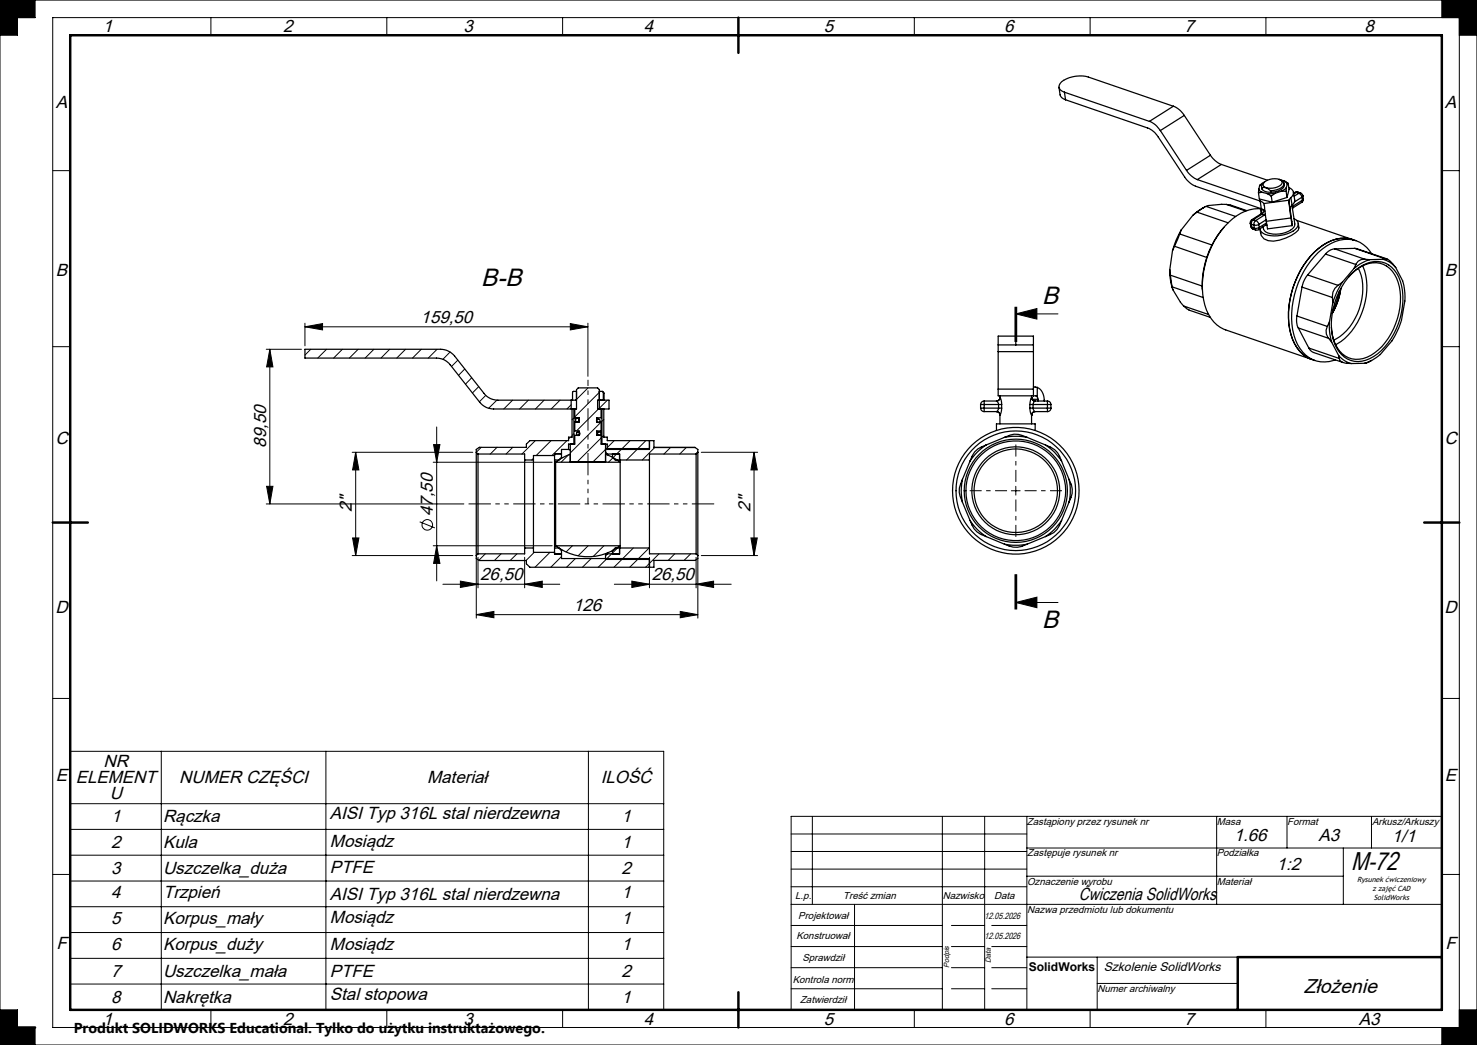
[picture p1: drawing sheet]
<svg xmlns="http://www.w3.org/2000/svg" width="420mm" height="297mm" viewBox="0 0 420 297" stroke-linecap="round" stroke-linejoin="round" font-family="sans-serif">
<g fill="none" stroke="#000" stroke-width=".35">
<path d="M301.1 24.8l.3 2.2a2.02 2.02 0 0 0 1.6 1.4M302.7 26.2a1.72 1.72 0 0 1-1.6-1.6 1.72 1.72 0 0 1 1.4-1.8 9.2 9.2 0 0 1 7-.9l24.2 8.3M302.7 26.2l.3 2.2M302.7 26.2l24.1 8.3M303 28.4l23.3 8a6.4 6.4 0 0 1 3.1 2.6l7.5 11.3a6.9 6.9 0 0 0 3 2.6l18.8 6.4M326.8 34.5a6.2 6.2 0 0 1 3.2 2.6M330 37.1l7.4 11.3M333.7 30.2a6.2 6.2 0 0 1 3.1 2.6M333.7 30.2l-6.9 4.3M336.8 32.8l-6.8 4.3M336.8 32.8l7.4 11.3M337.4 48.4a6.9 6.9 0 0 0 3.1 2.6"/>
<path d="M340.5 51l17.9 6.1M342.6 58.8l-1.8 1.1-1.6 1.3M343 58.7l-2.6 1.6M343 58.7l8.4 2.8M344.2 44.1a6.7 6.7 0 0 0 3.1 2.6M344.2 44.1l-6.8 4.3M347.3 46.7l-6.8 4.3M347.3 46.7l13.1 4.5M348.7 58.1l1 .1 4.8 1.7M348.7 58.1l5.5 1.9M348.7 58.1l-5.1 .3-.6 .3M357.9 54.8l.2 1.7 3.7 1"/>
<path d="M358 53.7l.2 .6 .6 .3M358 53.7l-.1 1.1M358.2 52.8l-.2 .9M358.4 57.1l1 .8M358.4 57.1l.3 2.2M358.4 59.2l.2 1.5M358.4 59.3a12.3 12.3 0 0 0-10.2 5.1 25.6 25.6 0 0 0-5.6 22.3 9.7 9.7 0 0 0 5.9 7.1l24.5 8.4M358.4 52.5l-.2 .3M358.7 59.3l1 .7M358.8 53.4l.1 .4M358.8 54.6l1.6 .4M358.8 54.6l-.9 .2"/>
<path d="M359.2 59.6l-.3 .1-.1 .8-.3 .3M359.4 57.9l.7 5M359.4 59.7l-.1 .7-.5 .5M359.5 51.8a1.26 1.26 0 0 0-.7 1.6M359.6 51.7l-1.4 1.1M360 53.3l1.3 .9M360 53.3l-1.2 .1M360.4 55l1.1 .7M361.3 54.2l.1 .4M361.5 55.7l.3 1.8M362.7 54.9l-2.3 .1M362.7 54.9l-1.2 .8"/>
<path d="M363.7 51l1.4 .9a2.05 2.05 0 0 1-2.2 2.1l-1.6 .2M363.7 51a.95 .95 0 0 1 .9 .9 .95 .95 0 0 1-.7 .9l-2 .7-1.9-.2M363.7 51a4.3 4.3 0 0 0-4.5 1.2l.1 .6 .7 .5M364 51.1h.1M364.2 51.1l1 .3M364.4 54.3l1.3 .1M364.4 54.3l-1.7 .6M365.2 51.4l.8 .9M365.2 52.1v.5a2.65 2.65 0 0 1-2.5 1.9l-1.5 .1a1.98 1.98 0 0 1-2.5-1.5M365.2 51.4l1.1 .7M365.7 54.4l.3 1.7M365.8 53.3l-1.4 1"/>
<path d="M365.8 53.3l-.1 1.1M366 56.1l-4.2 1.4M366 52.3l-.2 1M366.3 52.1l-.3 .2M366.3 52.1l.3 1.7-.6 2.3M366.5 53.3a1.55 1.55 0 0 1 1.3 1.2 1.55 1.55 0 0 1-.7 1.7M366.5 57.3l.6 4.6M366.5 57.3l.4 2.2M366.6 56.9l-7.2 1M366.6 56.9l-.1 .4M366.9 59.5l.5 4.6M367.1 56.2l-.5 .7"/>
<path d="M367.1 56.2l.3 2.1M367.4 58.4l.8 5.2a2.39 2.39 0 0 1-1.9 2.2 7.5 7.5 0 0 1-6.4 .1l-.6-.7-.1-.8M367.4 58.3l-.4 .6-.1 .6M367.5 58.3l.1 .4M367.6 58.7l-.2 .1M367.6 58.7v.4M367.6 59.2h-.1M367.8 54.6l.4 2.2a1.81 1.81 0 0 1-.8 1.5M368.2 54.7l-.3 .2M368.7 54.7h-.5M368.7 54.7l.7 .2M368.7 54.7l-.8 .4"/>
<path d="M369.1 54.6l-.9 .1M369.1 54.6l-.4 .1M369.1 54.6l.7 .3M369.4 54.9l.6 .6 .2 .6M369.4 54.9l-1.4 .9M369.8 54.9l.7 .7M369.8 54.9h-.4M370.2 57.5l-2.6 1.6M370.2 56.1l.1 .8M370.2 56.1l-2.1 1.3M370.3 56.9l-.1 .6M370.3 56.9l-2.7 1.8"/>
<path d="M370.5 55.6l-.3 .5M370.5 55.6l.1 .9M370.6 56.5v.4l-.4 .6M370.6 56.5l-.3 .4M332.6 76.7a16.5 16.5 0 0 0 .9 5.6M332.6 76.7l.2 1.5M332.8 78.2l.5 3.3M332.8 78.2l9.1 3.1M333.4 71.3l-.8 5.4M334 70l-.6 1.3M334 70l9.1 3.2M335.5 66.5l-1.5 3.5"/>
<path d="M335.5 66.5l9.1 3.1M335.9 65.3a23.6 23.6 0 0 0-2.5 6M335.9 65.3l-.4 1.2M339.2 61.2l-3.3 4.1M340.4 60.3l-1.2 .9M340.4 60.3l8.8 3M348 64.6a25.2 25.2 0 0 0-6.1 17.8M355.5 63.5l.3 .2M355.5 63.5l.2 .8M355.7 64.3l.6 .8M355.7 64.3l.3 .3M355.8 63.7l.8 .3"/>
<path d="M355.8 63.7l.2 .9M356 64.6l.3 .5M356 64.6l.7 .2M356 62.4l-.4 .5-.1 .6M356 62.4h.4M356.3 65.1l.7 .3M356.4 62.4l-.4 .4-.2 .9M356.4 62.4l.7 .3M356.6 64l.1 .8M356.7 64.8l.3 .6M357.1 62.7l.5 .4 .4 .7M357.1 62.7l-.4 .4-.1 .9"/>
<path d="M357.9 65.3l-.9 .1M358 63.8l-.7 .2h-.7M358 63.8l.1 .9M358.1 64.7l-1.4 .1M358.1 64.7l-.2 .6M358.3 65.2l.2 1.2M358.5 60.8l.3 .1M358.5 60.8l-2.5 1.6M358.8 60.9l.7 .3M358.8 60.9l-2.4 1.5M359.5 61.2l.4 .1M359.5 61.2l-2.4 1.5"/>
<path d="M359.8 60.8l-.3 .4M360 62.5l-2 1.3M360 63.9l.3 .2M360.1 62.9l.3 2.1 7-.9M360.2 63.4l-2.1 1.3M360.2 63.8l-2.3 1.5M367.1 61.9l-7 1M367.1 61.9l.3 2.2M367.9 62.2a1.65 1.65 0 0 1 1.3 1.4 1.65 1.65 0 0 1-.9 1.6 9.6 9.6 0 0 1-9.1 1.1 1.59 1.59 0 0 1-.9-1.3M368.7 62.6l16 5.5M369.2 63.5l.2 1.3-.2 .6a11.2 11.2 0 0 1-8.6 3l-1.2-.5-.8-1v-.5M371.8 78.1a7.8 7.8 0 0 0-1.6 3.5"/>
<path d="M371.8 78.1l8.7 3M376.9 72.2l8.7 3M376.9 72.2l-5.1 5.9M379.5 70.7a4 4 0 0 0-2.6 1.5M379.5 70.7l8.7 3M383.5 78.7a9.1 9.1 0 0 1 9.9-3.6 9.1 9.1 0 0 1 4.7 7.8 20.2 20.2 0 0 1-7.2 17.4 7 7 0 0 1-11.7-3.7l-.6-3.6M384.2 77.9a9.2 9.2 0 0 1 9.7-3.1 9.3 9.3 0 0 1 4.9 7.9 20.4 20.4 0 0 1-8.2 18.6 7.1 7.1 0 0 1-11.1-3.6 20.4 20.4 0 0 1 4.7-19.8zM384.7 68.1a10 10 0 0 0-9.7 2.5 25.2 25.2 0 0 0-7.9 24.5 9.7 9.7 0 0 0 5.9 7.1M384.7 68.1a10.1 10.1 0 0 0-9.6 2.4 25.1 25.1 0 0 0-8 24.4 9.8 9.8 0 0 0 5.9 7.3M384.7 68.1l.9 .3M385 76.3l-3.3 3.9M385.2 70.6l9.2 3"/>
<path d="M385.2 70.6l-5.7 .1M385.2 70.6l8.7 3M385.6 75.2l-.6 1.1M386.3 76.3a16.4 16.4 0 0 1-1.7 15.5 12.9 12.9 0 0 1-5.3 4.9M387.5 75.6a19.3 19.3 0 0 1-6.1 21.4l-1.6 1M388.2 73.7a2.35 2.35 0 0 0-2.6 1.5M388.2 73.7l1.3 .1M389.5 73.8a12.3 12.3 0 0 0-4.5 2.5M390 72.1a8.3 8.3 0 0 0-11.5-2.9 22.4 22.4 0 0 0-10.4 14.5 19.4 19.4 0 0 0 1.6 15.4 8.1 8.1 0 0 0 10 3.2M393.3 73.7a6.9 6.9 0 0 1 3.6 2.3M393.3 73.7l-3.8 .1M393.9 73.6a2.29 2.29 0 0 1 2.1 1.3l.9 1.1"/>
<path d="M393.9 73.6l-.6 .1M396.9 76l2 3.8a16.3 16.3 0 0 1 .6 5.7l-1 5.5-.8 2.3-1.8 3.5-3.4 3.9a11.8 11.8 0 0 1-4.4 2.6M283.8 98h5.1M283.8 98v1.9M283.8 99.9v10.7M283.8 99.9h10.1M288.9 95.5h-5.1v2.5M288.9 98h5M288.9 95.5h5v2.5M288.9 95.5v2.5M293.9 98v1.9M293.9 99.9v10.7"/>
<path d="M333.3 81.5l.2 .8M333.3 81.5l8.8 3.1M333.5 82.3l2.2 3.6 .8 1.1M336.5 87l1.6 1.1M336.5 87l7.2 2.4M338.1 88.1l6.1 2.1M368.8 89.8a5.3 5.3 0 0 0 .4 3.4M368.8 89.8l8.6 3M369.2 93.2l8.6 3M369.2 93.2l3 5.7M370.2 81.6l8.7 3M370.2 81.6l-1.4 8.2"/>
<path d="M372.2 98.9l1.1 1.2 8.7 2.9M372.2 98.9l8.6 3M377.4 92.8a2.9 2.9 0 0 0 .4 3.4M377.8 96.2l.9 1.1M378 91.5a16.3 16.3 0 0 0 .7 5.8M378 91.5l-.6 1.3M378.7 97.3l1.9 3.7M378.9 84.6l.1 1.5M379 86.1l-1 5.4M380.5 81.1a3.7 3.7 0 0 0-1.6 3.5M380.9 82.8l-1 3.5-.9 1.9M381.3 82l-.1 .2a18.8 18.8 0 0 1-2.4 6.9l.2-.3a19.9 19.9 0 0 0 2.3-6.8z"/>
<path d="M381.7 80.2a22.2 22.2 0 0 0-2.7 5.9M381.7 80.2l-1.2 .9M162.4 113.7h-20.8a4.9 4.9 0 0 1-3.9-1.9l-8.4-10.6a5.3 5.3 0 0 0-4-1.9h-38.6v2.5h37.4a4.9 4.9 0 0 1 3.9 1.9l8.4 10.6a5 5 0 0 0 4 1.9h22M162.4 116.2h.3M162.4 113.7h.4M162.4 113.7v2.5M162.7 116.2v8h-1v1h-11l-1 1v.9h-13.4l-.9 .6v.8M162.7 116.2h.5M162.8 113.7h.9M163.2 116.2h.2M163.2 116.2v10M163.4 116.2h.5v-5.5l.5-.5h5.5l.5 .5v5.5"/>
<path d="M163.4 116.2v2.5h1.3v1.3h-1.3v2.5h1.3v1.2h-1.3v2.5h-1.7v1.5M163.7 113.7h.2M163.9 113.5l-.2 .2M163.9 111.2h-.8l-.3 .3v2.2M164.1 118.9h.6M164.2 119.9h.5M169.7 119.1h.5M169.9 113.7h3.3v2.5h-3.3zM170.4 113.5l.3 .2M170.4 111.2h.9l.3 .3M170.9 116.2v2.5h-1.2v1.3h1.2v2.5h-1.2v1.2h1.2v2.5h1.8v1.5h12v-2.5M171.2 116.2v10"/>
<path d="M171.6 111.5v2.2M171.6 111.5l.2 .2v2M171.7 116.2v8h1v1h13.2v2h11.7M278.8 115h1.1M278.8 116h1.1M278.8 116a1.02 1.02 0 0 0 1.1 1M278.8 115v1M279.9 114a1.02 1.02 0 0 0-1.1 1M279.9 114v1M279.9 116v1M279.9 114h3.5M279.9 115h4.1"/>
<path d="M279.9 115v1M279.9 116h4.1M279.9 117h3.5M283.4 117a.96 .96 0 0 1 .9 1M283.4 114l.6 1M283.8 110.6v1.9h10.1M283.8 110.6h10.1M284 116l-.6 1M284 116h.8M284 115h.8M284 115v1M284.3 113a.96 .96 0 0 1-.9 1"/>
<path d="M284.3 113h.1M284.3 118h.1M284.3 112.5v.5M284.3 118v2.5M284.4 113l.3 .9 .1 1.1M284.8 116l-.4 2M284.8 115v1M292.8 116l.5 2M292.8 115h1M292.8 116h1M292.8 115v1M293.3 113a1.02 1.02 0 0 0 1.1 1"/>
<path d="M293.3 113l-.5 2M293.3 113a.96 .96 0 0 0 1 1M293.3 113h.1M293.3 118h.1M293.3 112.5v.5M293.3 118v2.5M293.5 113.5h1.7M293.8 116l.5 1M293.8 115v1M293.8 115h4.1M293.8 116h4.1M293.9 110.6v1.9"/>
<path d="M293.9 112.5h.8l.3 .3M293.9 110l1.1 .1M294.3 114l-.5 1M294.3 117a.96 .96 0 0 0-1 1M294.3 114h3.6M294.3 117h3.6M294.4 117a1.02 1.02 0 0 0-1.1 1M295 110.1a3.9 3.9 0 0 1 1.9 3.9M295 112.8l.2 .7M295 110.1v2.7M295.2 113.5v.5M297.9 114v1"/>
<path d="M297.9 114a.96 .96 0 0 1 .9 1M297.9 115h.9M297.9 116v1M297.9 116h.9M297.9 115v1M298.8 116a.96 .96 0 0 1-.9 1M298.8 115v1M373 102.2l.9 .3M380.6 101a6.8 6.8 0 0 0 3.7 2.3M380.6 101l.2 .9M380.8 101.9a2.11 2.11 0 0 0 2.1 1.4h1.4M388.1 103.3h-3.8"/>
<path d="M389.5 102.7l-1.4 .6M390 102.4l-.6 .4M135.4 128.5v29.4M135.4 128.5l.5 .5M135.9 129v28.4M135.9 129h13.3v1.7M149.2 130.7v25M149.2 130.7h2.5M151.7 130.7v25M157.7 130.7v25M157.7 129.5h-6v1.2M158 131.4v23.7"/>
<path d="M158 131.4h18.4M159.7 130v.2M159.7 129h-2v1.7M159.7 130l-.8 .7h-1.2M161.7 127.7l.5 .2M161.7 127.7h-2v2.3M162.2 129.1l-2.7 1.2-1.5 1.1M162.2 126.2v5h10v-5M164.7 122.7l-.7 .3M169.7 122.7h.8l.4 .3M169.7 123.6l.6 .1M170.8 123.5l-.1 .1"/>
<path d="M172.2 129.1l2.7 1.2 1.5 1.1M172.2 127.5h12.5M172.2 128.5l.5 .5M172.7 129v.3M172.7 129h3.5M176.4 131.4v23.7M184.7 130.7h-9.8l-.7-.7v-1h2v2.2M184.7 130.7v25M197.6 127.2h.1M197.6 127.2l.8 .5v.8M197.9 129v28.4M197.9 129h-13.2v1.7"/>
<path d="M198.4 128.5v29.4M198.4 128.5l-.5 .5M273.7 136.2a15.1 15.1 0 0 0 0 6.5M273.7 136.2a6.1 6.1 0 0 0 0 6.5M275.8 131.1l-2.1 5.1M280.4 126.5a15.2 15.2 0 0 0-4.6 4.6M280.4 126.5a6.1 6.1 0 0 0-4.6 4.6M283.4 122.3v-1.8h11v1.8M285.6 124.3a16.7 16.7 0 0 1 6.5 0M285.6 124.3a6.1 6.1 0 0 1 6.5 0M285.6 124.3l-5.2 2.2M292.1 124.3l5.2 2.2"/>
<path d="M297.3 126.5a15.2 15.2 0 0 1 4.6 4.6M297.3 126.5a6.2 6.2 0 0 1 4.6 4.6M301.9 131.1l2.1 5.1M304 136.2a15.1 15.1 0 0 1 0 6.5M304 136.2a6.1 6.1 0 0 1 0 6.5M135.4 157.9v.8l.9 .6h13.4v.9l1 1h35.2v-1.9h11.7l.8-.6v-.8M135.9 157.4l-.5 .5M149.2 155.7v1.7h-13.3M149.2 155.7h2.5M151.7 155.7v1.3h6M157.7 155.7v1.8h2M157.7 155.7h1.2l.8 .8"/>
<path d="M158 155.1a15 15 0 0 0 18.4 0M158 155.1h18.4M159.7 156.2v.3M159.7 156.5v2.2h25v2.5M172.2 157.4v.5M172.2 157.9v1.1h12.5M172.7 157.2v.2M172.7 157.4h3.5M172.7 157.4l-.5 .5M176.2 155.2v2.3h-2v-1l.7-.8h9.8M184.7 155.7v1.7h13.2M197.9 157.4l.5 .5"/>
<path d="M273.7 142.7l2.1 5.2M275.8 147.9a15.2 15.2 0 0 0 4.6 4.6M275.8 147.9a6.2 6.2 0 0 0 4.6 4.6M280.4 152.5l5.2 2.2M285.6 154.7a16.7 16.7 0 0 0 6.5 0M285.6 154.7a6.3 6.3 0 0 0 6.5 0M297.3 152.5l-5.2 2.2M301.9 147.9a15.2 15.2 0 0 1-4.6 4.6M301.9 147.9a6.2 6.2 0 0 1-4.6 4.6M304 142.7l-2.1 5.2"/>
<circle cx="164.2" cy="119.4" r=".5"/>
<circle cx="170.1" cy="119.6" r=".5"/>
<circle cx="164.4" cy="123.3" r=".51"/>
<circle cx="170.4" cy="123.2" r=".52"/>
<circle cx="288.8" cy="139.5" r="11.9"/>
<circle cx="288.8" cy="139.5" r="12.5"/>
<circle cx="288.8" cy="139.5" r="14.2"/>
<circle cx="288.9" cy="139.5" r="17"/>
<circle cx="288.9" cy="139.5" r="14.7"/>
<circle cx="288.9" cy="139.5" r="18"/>
</g>
<g fill="none" stroke="#000" stroke-width=".28">
<path d="M0 -.1v297.2M.1 0l-.1 .1M419.9 0l.1 .1M420 -.1v297.2l-.4-.5M420 0l-.4 .4M10 0v5h-5v5h-5M15 5h400v287h-400zM60 5v5M110 5v5M160 5v5M210 5v5M260 5v5"/>
<path d="M310 5v5M360 5v5M410 0v5M415 10h5M420 0h-420.1l.5 .4M15 48.5h5M410 48.5h5M15 98.5h5M75.7 99.3h10M76.7 99.3l.9 5h-1.8zM76.7 99.3v43.9M86.7 92.9l5-.9v1.8z"/>
<path d="M86.7 91.9v6.4M86.7 92.9h80.5M88.4 99.3l-1.7 1.6M92.9 99.3l-2.6 2.5M97.4 99.3l-2.5 2.5M101.8 99.3l-2.5 2.5M106.3 99.3l-2.5 2.5M110.8 99.3l-2.5 2.5M115.3 99.3l-2.5 2.5M119.8 99.3l-2.5 2.5M124.3 99.3l-2.5 2.5M162.2 92l5 .9-5 .9z"/>
<path d="M167.2 91.9v15.1M288.6 87.2v10M288.9 89.2l6-1.5v3zM288.9 89.2h11.9M288.9 87.2v10M289.1 87.2v10M410 98.5h5M128 100l-2.1 2.1M130.2 102.4l-1.8 1.7M132.2 104.9l-1.8 1.8M134.1 107.4l-1.7 1.8M136.1 109.9l-1.8 1.8"/>
<path d="M138.1 112.4l-1.8 1.8M141.3 113.7l-2.3 2.3M145.8 113.7l-2.5 2.5M150.2 113.7l-2.5 2.5M154.7 113.7l-2.4 2.5M159.2 113.7l-2.5 2.5M162.4 115l-1.2 1.2M163.2 118.8l-.5 .5M167.2 110.2l-3.3 3.3M170.7 111.2l-7.3 7.3M170.9 120l-8.7 8.7M171.7 119.2l-.5 .5"/>
<path d="M172.7 113.7l-8.8 8.8M75.8 138.2h1.8l-.9 5zM100.2 128.5h34.2M101.1 128.5l1 5.1h-1.8zM101.1 128.5v29.4M123.2 131.4h33.8M123.3 126.4h1.8l-.9 5zM124.2 121.4v43.7M136.8 127.1l-1.4 1.4M141.3 127.1l-1.9 1.9M145.8 127.1l-1.9 1.9M151.7 130.3l-.5 .4"/>
<path d="M152.2 125.2l-3.8 3.8M156.7 125.2l-4.2 4.3M161.2 125.2l-4.2 4.3M161.6 129.3l-2 2.1M162.2 124.2l-.5 .5M163.2 123.3l-.5 .5M170.9 124.5l-6.9 6.9M171.7 123.7l-.5 .5M172.4 127.5l-3.8 3.9M174.7 125.2l-2 2M175.4 129l-2.4 2.4M176.9 127.5l-1.6 1.5"/>
<path d="M179.2 125.2l-2.5 2.5M183.7 125.2l-5.5 5.5M186.2 127.2l-3.6 3.5M190.7 127.2l-1.9 1.8M195.2 127.2l-1.9 1.8M198.4 128.4l-.6 .6M199.4 128.5h16M214.4 128.5l.9 5.1h-1.8zM214.4 128.5v29.4M287.6 139.5h2.5M288.9 138.2v2.5M75.7 143.2h56.2"/>
<path d="M100.2 157.9h34.2M100.3 152.9h1.8l-1 5zM119.3 148.3l4.3 1.7M123.2 155.1h33.8M124.2 155.1l.9 5h-1.8zM135.4 158.9v16.8M135.9 158.4v8.7M138 157.4l-1.8 1.8M142.5 157.4l-1.9 1.9M147 157.4l-1.9 1.9M149.2 158.4v8.7M151.9 157l-2.3 2.3"/>
<path d="M156.4 157l-4.2 4.2M158.3 155.1l-.1 .1M159.7 158.2l-3.1 3M162.8 155.1l-1.8 1.8M163.6 158.7l-2.5 2.5M167.3 155.1l-2.9 2.9M168.1 158.7l-2.5 2.5M171.7 155.1l-3 3M172.6 158.7l-2.5 2.5M173.9 157.4l-1.5 1.6M175.6 155.7l-1.4 1.5M176.2 155.1l-.3 .3"/>
<path d="M177.1 158.7l-2.5 2.5M180.1 155.7l-3.3 3.3M181.6 158.7l-2.5 2.5M184.6 155.7l-3.3 3.3M184.7 158.4v8.7M187.4 157.4l-3.3 3.3M191.9 157.4l-1.9 1.9M196.4 157.4l-1.9 1.9M197.9 158.4v8.7M198.4 158.9v16.8M199.4 157.9h16M213.5 152.9h1.8l-.9 5z"/>
<path d="M410 148.5h5M125.9 166h33.3M130.9 165.2l5 .8-5 1zM135.4 174.7l5-.9v1.8zM135.4 174.7h63M149.2 166l5-.8v1.8zM174.7 166h33.2M179.7 165.2l5 .8-5 1zM183.9 160.9l-.3 .3M193.4 173.8l5 .9-5 .9zM197.9 166l5-.8v1.8zM288.6 163.2v10"/>
<path d="M288.9 171.2l6-1.5v3zM288.9 171.2h11.9M288.9 163.2v10M289.1 163.2v10zM15 198.5h5M410 198.5h5M20 213.5h168.7v73.5h-168.7zM45.9 213.5v73.5M92.7 213.5v73.5M167.3 213.5v73.5M20 228.4h168.7M20 235.7h168.7"/>
<path d="M225 237h67M225 232h185v55h-185zM231 232v25M268 232v55M280 232v55M292 232v55M346 232v25M366 232v9M390 232v9M15 248.5h5M20 243.1h168.7M20 250.4h168.7"/>
<path d="M20 257.7h168.7M225 242h67M225 247h67M225 252h67M225 257h185M243 257v30M292 241h118M292 249h90M382 241v16M410 248.5h5M20 265h168.7M20 272.4h168.7"/>
<path d="M20 279.7h168.7M225 275h43M225 263h43M225 269h43M270.5 275h9.5M270.5 263h9.5M270.5 269h9.5M282 275h10M282 263h10M282 269h10M292 272h60M312 272v15"/>
<path d="M312 279.5h40M-.1 297h420.1M0 297l.1 .1M0 287h5v5h5v5M.4 296.6l-.4 .5M.4 296.5l-.4 .5M60 287v5M110 287v5M160 287v5M210 287v5M225 281h43M260 287v5"/>
<path d="M270.5 281h9.5M282 281h10M310 287v5M360 287v5M410 292v5M415 287h5M420 296.9l-.1 .2"/>
<circle cx="121.5" cy="149.2" r="1.51"/>
</g>
<path d="M20 10h390v277h-390zM210 5v10M15 148.5h10M405 148.5h10M410 272h-58v15M5 292h5M210 282v10" fill="none" stroke="#000" stroke-width=".7"/>
<g fill="#000">
<path d="M86.7 92.9l5-.9v1.8zM162.2 92l5 .9-5 .9z"/>
<path d="M288.9 89.2l6-1.5v3zM288.9 171.2l6-1.5v3z"/>
<path d="M123.3 126.4h1.8l-.9 5zM124.2 155.1l.9 5h-1.8zM214.4 128.5l.9 5.1h-1.8zM213.5 152.9h1.8l-.9 5zM76.7 99.3l.9 5h-1.8zM75.8 138.2h1.8l-.9 5z"/>
<path d="M100.3 152.9h1.8l-1 5zM101.1 128.5l1 5.1h-1.8z"/>
<path d="M135.4 174.7l5-.9v1.8zM193.4 173.8l5 .9-5 .9z"/>
<path d="M149.2 166l5-.8v1.8zM130.9 165.2l5 .8-5 1z"/>
<path d="M197.9 166l5-.8v1.8zM179.7 165.2l5 .8-5 1z"/>
</g>
<g fill="#000">
<path d="M410 0v5h5v5h5v-10zM415 287v5h-5v5h10v-10zM0 0v10h5v-5h5v-5z" fill-rule="evenodd"/>
<path d="M0 287h5v5h5v5h-10z" fill-rule="evenodd"/>
</g>
<path d="M286.4 139.5h-10.7M288.9 137v-10.7M291.4 139.5h10.6M288.9 142v10.6" fill="none" stroke="#000" stroke-width=".28" stroke-dasharray="5.1 1.3 1.3 1.3" stroke-dashoffset="1.7" stroke-linecap="butt"/>
<path d="M167.2 143.2v-35.3" fill="none" stroke="#000" stroke-width=".28" stroke-dasharray="6.3 1.3 1.3 1.3 1.3 1.3" stroke-dashoffset="4.6" stroke-linecap="butt"/>
<path d="M203.4 143.2h-70.5" fill="none" stroke="#000" stroke-width=".28" stroke-dasharray="6.3 1.3 1.3 1.3 1.3 1.3" stroke-dashoffset="-.3" stroke-linecap="butt"/>
<path d="M288.9 87.2v86" fill="none" stroke="#000" stroke-width=".28" stroke-dasharray="0 11559.8" stroke-linecap="butt"/>
<text font-size="7.3" x="384.2" y="247.1">M-72</text>
<g font-size="7.1">
<text x="136.9" y="81.4">B-B</text>
<text x="296.3" y="86.4">B</text>
<text x="296.3" y="178.6">B</text>
</g>
<text font-size="5.7" x="370.7" y="282.1">Złożenie</text>
<g font-size="5">
<text x="29.3" y="9.2">1</text>
<text x="80.5" y="9.2">2</text>
<text x="131.8" y="9.2">3</text>
<text x="183" y="9.2">4</text>
<text x="234.3" y="9.2">5</text>
<text x="285.5" y="9.2">6</text>
<text x="336.8" y="9.2">7</text>
<text x="388" y="9.2">8</text>
<text x="15.9" y="30.6">A</text>
<text x="410.9" y="30.6">A</text>
<text x="15.9" y="78.4">B</text>
<text x="410.9" y="78.4">B</text>
<text x="119.6" y="91.8">159,50</text>
<text x="15.8" y="126.3">C</text>
<text x="75.7" y="127.3" transform="rotate(-90 75.7 127.3)">89,50</text>
<text x="410.8" y="126.3">C</text>
<text x="100.1" y="145.4" transform="rotate(-90 100.1 145.4)">2&quot;</text>
<text x="123.1" y="146.7" transform="rotate(-90 123.1 146.7)">47,50</text>
<text x="213.4" y="145.4" transform="rotate(-90 213.4 145.4)">2&quot;</text>
<text x="136.6" y="165">26,50</text>
<text x="185.3" y="165">26,50</text>
<text x="162.9" y="173.6">126</text>
<text x="15.8" y="174.1">D</text>
<text x="410.8" y="174.1">D</text>
<text x="15.9" y="221.9">E</text>
<text x="29.5" y="218">NR</text>
<text x="410.9" y="221.9">E</text>
<text x="21.6" y="222.6">ELEMENT</text>
<text x="31.2" y="227.1">U</text>
<text x="51" y="222.6">NUMER CZĘŚCI</text>
<text x="121.5" y="222.6">Materiał</text>
<text x="170.8" y="222.6">ILOŚĆ</text>
<text x="31.6" y="233.7">1</text>
<text x="46.4" y="233.7">Rączka</text>
<text x="93.8" y="232.8">AISI Typ 316L stal nierdzewna</text>
<text x="176.7" y="233.7">1</text>
<text x="350.8" y="239.1">1.66</text>
<text x="375" y="239.1">A3</text>
<text x="395.8" y="239.2">1/1</text>
<text x="31.6" y="241">2</text>
<text x="46.4" y="241">Kula</text>
<text x="93.8" y="240.8">Mosiądz</text>
<text x="176.7" y="241">1</text>
<text x="31.6" y="248.3">3</text>
<text x="46.4" y="248.3">Uszczelka_duża</text>
<text x="93.8" y="248">PTFE</text>
<text x="176.7" y="248.3">2</text>
<text x="363" y="247.2">1:2</text>
<text x="31.6" y="255.2">4</text>
<text x="46.4" y="255.2">Trzpień</text>
<text x="93.8" y="255.7">AISI Typ 316L stal nierdzewna</text>
<text x="176.7" y="255.2">1</text>
<text x="306.8" y="255.7">Ćwiczenia SolidWorks</text>
<text x="31.6" y="262.5">5</text>
<text x="46.4" y="262.5">Korpus_mały</text>
<text x="93.8" y="262.3">Mosiądz</text>
<text x="176.7" y="262.5">1</text>
<text x="16" y="269.8">F</text>
<text x="31.6" y="269.9">6</text>
<text x="46.4" y="269.9">Korpus_duży</text>
<text x="93.8" y="270">Mosiądz</text>
<text x="176.7" y="269.9">1</text>
<text x="411" y="269.8">F</text>
<text x="31.6" y="277.6">7</text>
<text x="46.4" y="277.6">Uszczelka_mała</text>
<text x="93.8" y="277.7">PTFE</text>
<text x="176.7" y="277.6">2</text>
<text x="31.6" y="285">8</text>
<text x="46.4" y="285">Nakrętka</text>
<text x="93.8" y="284.1">Stal stopowa</text>
<text x="176.7" y="285">1</text>
<text x="29.3" y="291.2">1</text>
<text x="80.5" y="291.2">2</text>
<text x="131.8" y="291.2">3</text>
<text x="183" y="291.2">4</text>
<text x="234.3" y="291.2">5</text>
<text x="285.5" y="291.2">6</text>
<text x="336.8" y="291.2">7</text>
<text x="386.4" y="291.2">A3</text>
</g>
<text font-size="4.1" x="21" y="293.7">Produkt SOLIDWORKS Educational. Tylko do użytku instruktażowego.</text>
<text font-size="3.6" x="313.9" y="275.9">Szkolenie SolidWorks</text>
<text font-size="3.4" x="292.6" y="275.9">SolidWorks</text>
<g font-size="2.8">
<text x="292" y="234.4">Zastąpiony przez rysunek nr</text>
<text x="346" y="234.4">Masa</text>
<text x="366.1" y="234.5">Format</text>
<text x="390.1" y="234.5">Arkusz/Arkuszy</text>
<text x="292.1" y="243.3">Zastępuje rysunek nr</text>
<text x="346" y="243.4">Podziałka</text>
<text x="292.1" y="251.5">Oznaczenie wyrobu</text>
<text x="346" y="251.4">Materiał</text>
<text x="226.1" y="255.6">L.p.</text>
<text x="239.8" y="255.6">Treść zmian</text>
<text x="268.1" y="255.6">Nazwisko</text>
<text x="282.7" y="255.6">Data</text>
<text x="227" y="261.1">Projektował</text>
<text x="292.1" y="259.4">Nazwa przedmiotu lub dokumentu</text>
<text x="226.5" y="266.9">Konstruował</text>
<text x="228.2" y="273">Sprawdził</text>
<text x="225.4" y="279.4">Kontrola norm</text>
<text x="312.1" y="281.8">Numer archiwalny</text>
<text x="227.5" y="285">Zatwierdził</text>
</g>
<g font-size="2.6">
<text x="280" y="261.1">12.05.2026</text>
<text x="280" y="267">12.05.2026</text>
</g>
<g font-size="2.1">
<text x="386" y="250.7">Rysunek ćwiczeniowy</text>
<text x="390.3" y="253.2">z zajęć CAD</text>
<text x="390.7" y="255.7">SolidWorks</text>
<text x="269.9" y="275.2" transform="rotate(-90 269.9 275.2)">Podpis</text>
<text x="281.7" y="273.8" transform="rotate(-90 281.7 273.8)">Data</text>
</g>
</svg>
